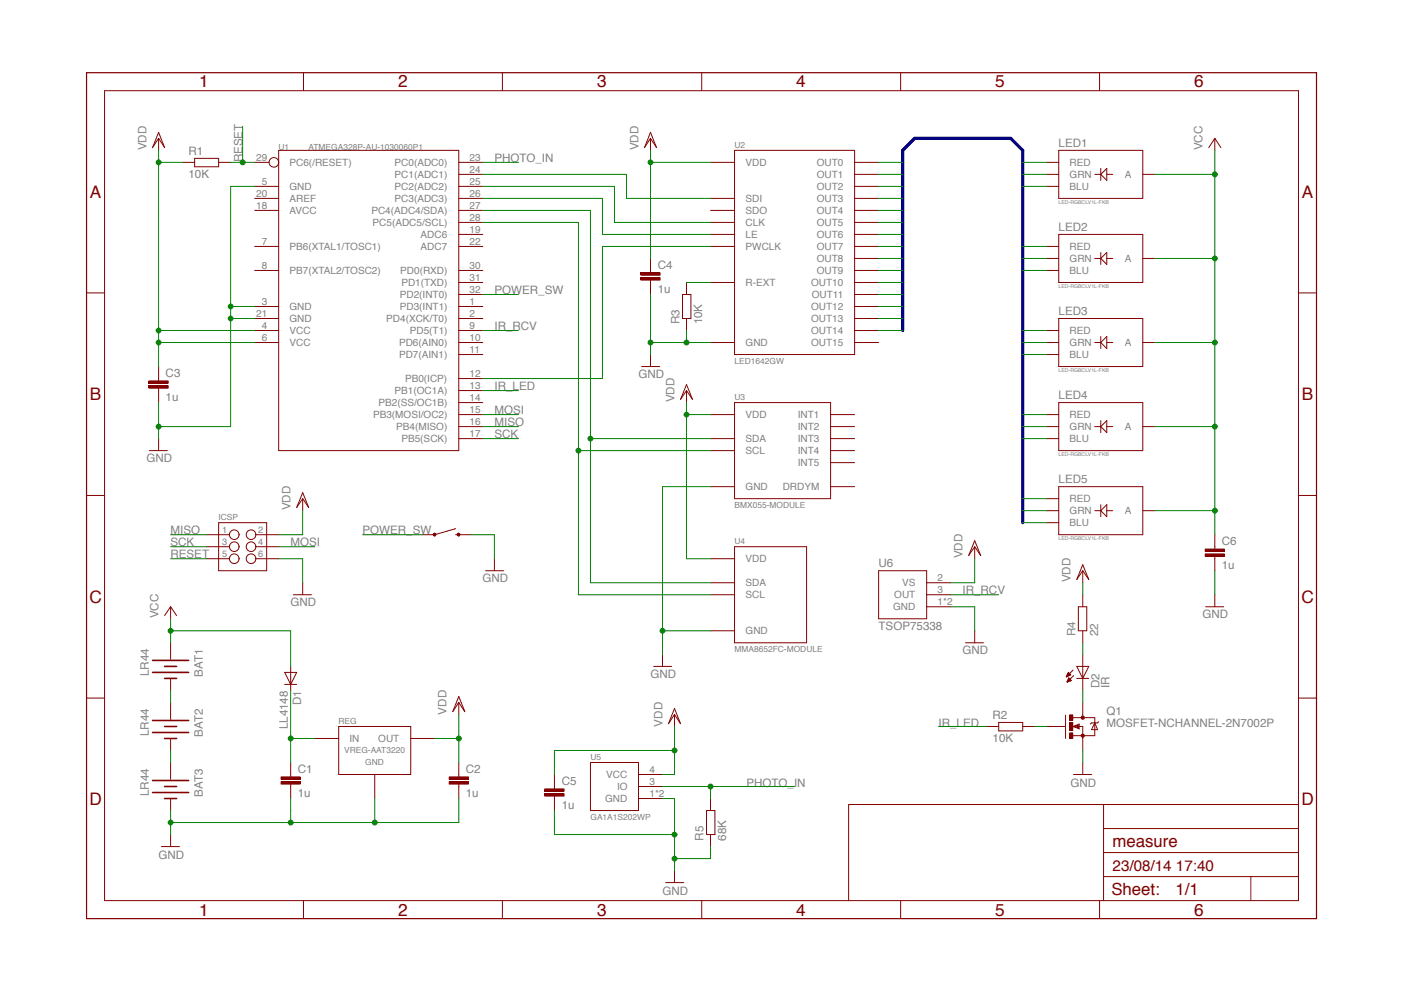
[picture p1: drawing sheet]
<svg xmlns="http://www.w3.org/2000/svg" width="297mm" height="210mm" viewBox="0 0 297 210" stroke-linecap="round" stroke-linejoin="round" font-family="sans-serif">
<g fill="none" stroke="#820000" stroke-width=".21">
<path d="M22.1 19.2h252.6v171.3h-252.6zM64.2 15.4v3.8M106.3 15.4v3.8M148.4 15.4v3.8M190.5 15.4v3.8M232.6 15.4v3.8M53.9 39.4h5M53.9 34.3h3M58.9 31.8h38.1v63.5h-38.1zM97 39.4h5.1M97 36.9h5.1M97 34.3h5.1"/>
<path d="M53.9 57.2h5M53.9 52.1h5M53.9 42h5M53.9 44.5h5M97 57.2h5.1M97 52.1h5.1M97 42h5.1M97 44.5h5.1M97 59.7h5.1M97 49.6h5.1M97 47h5.1M18.3 61.9h3.8"/>
<path d="M53.9 64.8h5M53.9 67.4h5M53.9 69.9h5M53.9 72.4h5M97 64.8h5.1M97 67.4h5.1M97 69.9h5.1M97 72.4h5.1M97 75h5.1M97 62.3h5.1M274.7 61.9h3.8M31.6 95.3h3.8"/>
<path d="M33.5 92.8v2.5M97 92.8h5.1M97 90.2h5.1M97 87.7h5.1M97 85.1h5.1M97 82.6h5.1M97 80.1h5.1M18.3 104.8h3.8M96.4 113.1h.6M96.4 111.8l-4.4 1.3M274.7 104.8h3.8M36.1 128.3v2.6"/>
<path d="M36.1 135.9v3.5M36.1 128.3l1.3 1.9M36.1 128.3l-1.3 1.9M18.3 147.6h3.8M36.1 143.5v2.5M36.1 148.6v3.5M36.1 156.2v2.5M274.7 147.6h3.8M34.1 179h3.9M36.1 161.3v3.5M36.1 168.9v2.5M36.1 176.5v2.5"/>
<path d="M233.4 170.1v20.4M233.4 175.2h41.3M274.7 170.1h-95.2v20.4M64.2 190.5v3.8M106.3 190.5v3.8M148.4 190.5v3.8M190.5 190.5v3.8M232.6 190.5v3.8M233.4 185.4h41.3M233.4 180.3h41.3M264.6 185.4v5.1"/>
<circle cx="57.9" cy="34.3" r="1.02"/>
</g>
<path d="M18.3 15.4h260.2v178.9h-260.2z" fill="none" stroke="#820000" stroke-width=".25"/>
<path d="M32.3 139.7h7.6M32.3 142.2h7.6M32.3 152.4h7.6M32.3 154.9h7.6M34.8 140.9h2.6M34.8 143.5h2.6M34.8 153.6h2.6M34.8 156.2h2.6M32.3 165.1h7.6M32.3 167.6h7.6M34.8 166.3h2.6M34.8 168.9h2.6" fill="none" stroke="#820000" stroke-width=".34"/>
<path d="M91.7 112.8h.4l.1 .3-.3 .3-.3-.3z" fill-rule="evenodd" fill="#820000"/>
<path d="M91.7 112.8h.4l.1 .3-.2 .3-.4-.3z" fill="none" stroke="#820000" stroke-width=".21"/>
<path d="M96.8 112.8h.4l.1 .3-.3 .3-.3-.3z" fill-rule="evenodd" fill="#820000"/>
<g fill="none" stroke="#820000" stroke-width=".21">
<path d="M33.5 28l1.3 3.2-1.3-1.9-1.2 1.9zM33.5 29.3v2.5M38.6 34.3h2.6M41.2 33.5h5v1.8h-5zM46.2 34.3h2.6M137.6 28l1.3 3.2-1.3-1.9-1.3 1.9zM137.6 29.3v2.5M150.3 34.3h5.1M155.4 31.8h25.4v43.2h-25.4zM180.8 34.3h5.1M180.8 36.9h5.1M180.8 39.4h5.1"/>
<path d="M221.4 34.3h2.6M221.4 36.9h2.6M221.4 39.4h2.6M224 31.8h17.7v10.2h-17.7zM231.6 36.9h1.3M232.9 35.6v2.5M234.1 36.9h1.3M234.1 35.6v2.5l-1.2-1.2zM241.7 36.9h2.6M257 29.3l1.3 1.9M257 29.3l-1.3 1.9M257 29.3v2.5"/>
<path d="M145.2 59.7v2.6M150.3 42h5.1M150.3 44.5h5.1M150.3 47h5.1M150.3 49.6h5.1M150.3 59.7h5.1M150.3 52.1h5.1M180.8 42h5.1M180.8 44.5h5.1M180.8 47h5.1M180.8 49.6h5.1M180.8 59.7h5.1"/>
<path d="M180.8 52.1h5.1M180.8 54.7h5.1M180.8 57.2h5.1M221.4 52.1h2.6M221.4 54.7h2.6M221.4 57.2h2.6M224 49.6h17.7v10.1h-17.7zM231.6 54.7h1.3M232.9 53.4v2.5M234.1 54.7h1.3M234.1 53.4v2.5l-1.2-1.2zM241.7 54.7h2.6"/>
<path d="M144.4 62.3h1.8v5.1h-1.8zM145.2 67.4v2.5M150.3 72.4h5.1M180.8 72.4h5.1M180.8 62.3h5.1M180.8 64.8h5.1M180.8 67.4h5.1M180.8 69.9h5.1M221.4 75h2.6M221.4 72.4h2.6M221.4 69.9h2.6M224 67.4h17.7v10.1h-17.7z"/>
<path d="M231.6 72.4h1.3M232.9 72.4l1.2-1.2v2.5zM232.9 71.2v2.5M234.1 72.4h1.3M241.7 72.4h2.6M150.3 87.7h5.1M150.3 92.8h5.1M150.3 95.3h5.1M155.4 85.1h20.3v20.4h-20.3zM175.7 87.7h5.1M175.7 92.8h5.1M175.7 95.3h5.1"/>
<path d="M175.7 90.2h5.1M175.7 97.8h5.1M221.4 87.7h2.6M221.4 92.8h2.6M221.4 90.2h2.6M224 85.1h17.7v10.2h-17.7zM231.6 90.2h1.3M232.9 90.2l1.2-1.3v2.6zM232.9 88.9v2.6M234.1 90.2h1.3M241.7 90.2h2.6M43.7 113.1h4.8"/>
<path d="M43.7 115.6h4.8M43.7 118.2h4.8M46.2 110.5h10.2v10.2h-10.2zM54.1 113.1h4.8M54.1 115.6h4.8M54.1 118.2h4.8M64 104.2l1.3 3.1-1.3-1.8-1.2 1.8zM64 105.5v2.5M89.4 113.1h2.6M96.8 112.8h.4l.1 .3-.3 .3-.3-.3zM97 113.1h2.6M104.6 118.2v2.5"/>
<path d="M150.3 118.2h5.1M150.3 102.9h5.1M155.4 115.6h15.2v20.3h-15.2zM175.7 102.9h5.1M221.4 110.5h2.6M221.4 105.5h2.6M221.4 108h2.6M224 102.9h17.7v10.2h-17.7zM231.6 108h1.3M232.9 108l1.2-1.3v2.6zM232.9 106.7v2.6M234.1 108h1.3"/>
<path d="M241.7 108h2.6M62.1 125.8h3.8M64 123.2v2.6M102.7 120.7h3.8M140.1 138.4v2.5M150.3 125.8h5.1M150.3 123.2h5.1M150.3 133.4h5.1M97 147.3l1.3 3.2-1.3-1.9-1.2 1.9zM97 148.6v2.5M138.3 140.9h3.8M61.5 163.8v.5"/>
<path d="M61.5 165.8v.5"/>
<circle cx="49.6" cy="113.1" r="1.02"/>
<circle cx="49.6" cy="115.6" r="1.02"/>
<circle cx="49.6" cy="118.2" r="1.02"/>
<circle cx="53.1" cy="113.1" r="1.02"/>
<circle cx="53.1" cy="115.6" r="1.02"/>
<circle cx="53.1" cy="118.2" r="1.02"/>
</g>
<path d="M59.4 165.3h4.1v.5h-4.1z" fill="#820000"/>
<path d="M59.5 165.3h4v.5h-4z" fill="none" stroke="#820000" stroke-width=".21"/>
<path d="M59.4 164.3h4.1v.5h-4.1z" fill="#820000"/>
<path d="M59.5 164.3h4v.5h-4zM61.5 161.3v2.5M61.5 166.3v2.6M97 163.8v.5M97 165.8v.5" fill="none" stroke="#820000" stroke-width=".21"/>
<path d="M95 165.3h4.1v.5h-4.1z" fill="#820000"/>
<path d="M95 165.3h4.1v.5h-4.1z" fill="none" stroke="#820000" stroke-width=".21"/>
<path d="M95 164.3h4.1v.5h-4.1z" fill="#820000"/>
<path d="M33.5 80.1v.5M33.5 82.1v.5M95 164.3h4.1v.5h-4.1zM97 161.3v2.5M97 166.3v2.6" fill="none" stroke="#820000" stroke-width=".21"/>
<path d="M31.5 81.6h4.1v.5h-4.1z" fill="#820000"/>
<path d="M31.5 81.6h4.1v.5h-4.1z" fill="none" stroke="#820000" stroke-width=".21"/>
<path d="M31.5 80.5h4.1v.6h-4.1z" fill="#820000"/>
<path d="M137.6 57.2v.5M137.6 59.2v.5M33.5 77.5v2.6M31.5 80.6h4.1v.5h-4.1zM33.5 82.6v2.5" fill="none" stroke="#820000" stroke-width=".21"/>
<path d="M135.6 58.7h4v.5h-4z" fill="#820000"/>
<path d="M135.6 58.7h4v.5h-4z" fill="none" stroke="#820000" stroke-width=".21"/>
<path d="M135.6 57.7h4v.5h-4z" fill="#820000"/>
<g fill="none" stroke="#820000" stroke-width=".21">
<path d="M135.6 57.7h4v.5h-4zM137.6 54.7v2.5M137.6 59.7v2.6M135.7 77.5h3.9M137.6 75v2.5M145.2 81.3l1.3 3.2-1.3-1.9-1.2 1.9zM145.2 82.6v2.5M60.2 142.2h2.6l-1.3 2.5zM60.2 144.7h2.6M61.5 140.9v5.1M66.6 156.2h5M71.6 153.6h15.3v10.2h-15.3z"/>
<path d="M86.9 156.2h5.1M79.3 163.8v5.1"/>
</g>
<circle cx="229" cy="155.6" r=".35" fill="#820000"/>
<circle cx="229.1" cy="155.6" r=".35" fill="none" stroke="#820000" stroke-width=".21"/>
<circle cx="229" cy="151.8" r=".35" fill="#820000"/>
<circle cx="229.1" cy="151.8" r=".35" fill="none" stroke="#820000" stroke-width=".21"/>
<path d="M226.2 155h.7v1.2h-.7z" fill="#820000"/>
<path d="M226.3 155h.6v1.2h-.6z" fill="none" stroke="#820000" stroke-width=".21"/>
<path d="M226.2 151.2h.7v1.1h-.7z" fill="#820000"/>
<path d="M226.3 151.2h.6v1.2h-.6z" fill="none" stroke="#820000" stroke-width=".21"/>
<path d="M226.2 152.8h.7v1.7h-.7z" fill="#820000"/>
<g fill="none" stroke="#820000" stroke-width=".21">
<path d="M206.2 114.3l1.3 3.2-1.3-1.9-1.3 1.9zM206.2 115.6v2.6M229 119.4l1.3 3.2-1.3-1.9-1.2 1.9zM185.9 120.7h10.1v10.2h-10.1zM196 128.3h5.1M196 125.8h5.1M196 123.2h5.1M204.2 135.9h3.8M206.2 133.4v2.5M228.1 128.3h1.8v5.1h-1.8zM229 120.7v2.5M229 125.8v2.5"/>
<path d="M229 133.4v2.5M229 138.4v7.6M142.7 149.8l1.3 3.2-1.3-1.9-1.3 1.9zM142.7 151.1v2.5M208.7 153.6h2.6M211.3 152.8h5v1.8h-5zM216.3 153.6h2.6M221.4 153.6h3.8M225.4 151.3v4.9M225.6 143.1h.1M225.7 143h.1M225.7 143h.3"/>
<path d="M225.7 142.9h.5M225.7 142.8h.6M225.7 142.7h.7M225.7 144.2h.1M225.7 144.2h.3M225.8 142.6h.6M225.8 142.5h.5M225.8 144.1h.4M225.8 144h.7M225.9 142.4h.2M225.9 143.9h.7M225.9 143.8h.6"/>
<path d="M226 142.2l.5 .5-.9 .4zM226 142.3h.1M226 143.7h.4M226 143.6h.3M226.1 143.5h.1M226.1 143.4l-.4 .8M226.1 143.4l.5 .5M226.1 143.4h.1M226.3 152.8h.6v1.7h-.6zM226.6 143.9l-.9 .3M227 151.8h4.6v3.8h-4.6M227 153.6l1.3-.5v1z"/>
<path d="M227 141.7l-1.4 1.4M227.1 142.9l-1.4 1.3M227.8 140.9h2.5l-1.3 2.6zM227.8 143.5h2.5M228.1 153.6h.9v5.1M229 148.6v3.2M231.6 152.9l.6 1.4h-1.3zM232.4 152.6l-.2 .3h-1.3l-.2 .2M117.3 166.3v.5M117.3 168.4v.5M124.9 161.3h10.2v10.1h-10.2zM135.1 163.8h5"/>
<path d="M135.1 166.3h5M135.1 168.9h5M227.1 163.8h3.8M229 161.3v2.5M140.8 186.7h3.8M142.7 184.1v2.6"/>
</g>
<path d="M228.1 153.4l-.8 .2 .8 .3v-.3h-.2" fill="none" stroke="#820000" stroke-width=".25"/>
<path d="M115.2 167.8h4.1v.5h-4.1z" fill="#820000"/>
<path d="M115.3 167.9h4v.5h-4z" fill="none" stroke="#820000" stroke-width=".21"/>
<path d="M115.2 166.8h4.1v.5h-4.1z" fill="#820000"/>
<path d="M257 115.6v.5M257 117.6v.6M115.3 166.8h4v.5h-4zM117.3 163.8v2.5M117.3 168.9v2.5" fill="none" stroke="#820000" stroke-width=".21"/>
<path d="M254.9 117.1h4.1v.5h-4.1z" fill="#820000"/>
<path d="M255 117.1h4v.5h-4z" fill="none" stroke="#820000" stroke-width=".21"/>
<path d="M254.9 116.1h4.1v.5h-4.1z" fill="#820000"/>
<path d="M255 116.1h4v.5h-4zM257 113.1v2.5M257 118.2v2.5M255 128.3h3.8M257 125.8v2.5M149.5 171.4h1.7v5.1h-1.7zM150.3 168.9v2.5M150.3 176.5v2.5" fill="none" stroke="#820000" stroke-width=".21"/>
<path d="M190.9 69.9v-38.1l2.6-2.5h20.3l2.5 2.5v78.7" fill="none" stroke="#000082" stroke-width=".68"/>
<path d="M244.3 36.9h12.7M257 31.8v81.3M244.3 54.7h12.7M244.3 72.4h12.7M244.3 90.2h12.7M244.3 108h12.7" fill="none" stroke="#008100" stroke-width=".21"/>
<circle cx="257" cy="36.9" r=".51" fill="#008100"/>
<circle cx="257" cy="36.9" r=".51" fill="none" stroke="#008100" stroke-width=".21"/>
<circle cx="257" cy="54.6" r=".51" fill="#008100"/>
<circle cx="257" cy="54.7" r=".51" fill="none" stroke="#008100" stroke-width=".21"/>
<circle cx="257" cy="72.4" r=".51" fill="#008100"/>
<circle cx="257" cy="72.4" r=".51" fill="none" stroke="#008100" stroke-width=".21"/>
<circle cx="257" cy="90.2" r=".51" fill="#008100"/>
<circle cx="257" cy="90.2" r=".51" fill="none" stroke="#008100" stroke-width=".21"/>
<circle cx="257" cy="108" r=".51" fill="#008100"/>
<g fill="none" stroke="#008100" stroke-width=".21">
<path d="M36.1 130.9v5M36.1 133.4h25.4v7.5"/>
<circle cx="257" cy="108" r=".51"/>
</g>
<circle cx="36.1" cy="133.4" r=".51" fill="#008100"/>
<g fill="none" stroke="#008100" stroke-width=".21">
<path d="M58.9 118.2h5.1v5M150.3 102.9h-10.2v35.5M140.1 133.4h10.2"/>
<circle cx="36.1" cy="133.4" r=".51"/>
</g>
<circle cx="140.1" cy="133.4" r=".51" fill="#008100"/>
<g fill="none" stroke="#008100" stroke-width=".21">
<path d="M36.1 171.4v5.1M61.5 168.9v5.1M79.3 168.9v5.1M97 168.9v5.1h-60.9"/>
<circle cx="140.1" cy="133.4" r=".51"/>
</g>
<circle cx="79.2" cy="173.9" r=".51" fill="#008100"/>
<circle cx="79.3" cy="174" r=".51" fill="none" stroke="#008100" stroke-width=".21"/>
<circle cx="61.5" cy="173.9" r=".51" fill="#008100"/>
<circle cx="61.5" cy="174" r=".51" fill="none" stroke="#008100" stroke-width=".21"/>
<circle cx="36.1" cy="173.9" r=".51" fill="#008100"/>
<g fill="none" stroke="#008100" stroke-width=".21">
<path d="M53.9 39.4h-5.1v50.8h-15.3M48.8 64.8h5.1M48.8 67.4h5.1M33.5 85.1v7.7"/>
<circle cx="36.1" cy="174" r=".51"/>
</g>
<circle cx="33.5" cy="90.2" r=".51" fill="#008100"/>
<circle cx="33.5" cy="90.2" r=".51" fill="none" stroke="#008100" stroke-width=".21"/>
<circle cx="48.8" cy="64.8" r=".51" fill="#008100"/>
<circle cx="48.8" cy="64.8" r=".51" fill="none" stroke="#008100" stroke-width=".21"/>
<circle cx="48.8" cy="67.3" r=".51" fill="#008100"/>
<g fill="none" stroke="#008100" stroke-width=".21">
<path d="M201.1 128.3h5.1v5.1M229 158.7v2.6M117.3 171.4v5.1h25.4M140.1 168.9h2.6v15.2M150.3 179v2.6h-7.6"/>
<circle cx="48.8" cy="67.4" r=".51"/>
</g>
<circle cx="142.7" cy="176.5" r=".51" fill="#008100"/>
<circle cx="142.7" cy="176.5" r=".51" fill="none" stroke="#008100" stroke-width=".21"/>
<circle cx="142.7" cy="181.6" r=".51" fill="#008100"/>
<g fill="none" stroke="#008100" stroke-width=".21">
<path d="M137.6 62.3v12.7M137.6 72.4h12.7M145.2 69.9v2.5M99.6 113.1h5v5.1M257 120.7v5.1"/>
<circle cx="142.7" cy="181.6" r=".51"/>
</g>
<circle cx="145.2" cy="72.4" r=".51" fill="#008100"/>
<circle cx="145.2" cy="72.4" r=".51" fill="none" stroke="#008100" stroke-width=".21"/>
<circle cx="137.6" cy="72.4" r=".51" fill="#008100"/>
<g fill="none" stroke="#008100" stroke-width=".21">
<path d="M33.5 31.8v45.7M33.5 34.3h5.1M33.5 72.4h20.4M33.5 69.9h20.4M102.1 92.8h7.6M102.1 87.7h7.6M102.1 90.2h7.6M36.1 115.6h7.6M36.1 113.1h7.6M58.9 115.6h7.7"/>
<circle cx="137.6" cy="72.4" r=".51"/>
</g>
<circle cx="33.5" cy="34.3" r=".51" fill="#008100"/>
<circle cx="33.5" cy="34.3" r=".51" fill="none" stroke="#008100" stroke-width=".21"/>
<circle cx="33.5" cy="69.9" r=".51" fill="#008100"/>
<circle cx="33.5" cy="69.9" r=".51" fill="none" stroke="#008100" stroke-width=".21"/>
<circle cx="33.5" cy="72.4" r=".51" fill="#008100"/>
<g fill="none" stroke="#008100" stroke-width=".21">
<path d="M64 108v5.1h-5.1M92 156.2h5M97 151.1v10.2"/>
<circle cx="33.5" cy="72.4" r=".51"/>
</g>
<circle cx="97" cy="156.2" r=".51" fill="#008100"/>
<g fill="none" stroke="#008100" stroke-width=".21">
<path d="M137.6 31.8v22.9M137.6 34.3h12.7"/>
<circle cx="97" cy="156.2" r=".51"/>
</g>
<circle cx="137.6" cy="34.3" r=".51" fill="#008100"/>
<g fill="none" stroke="#008100" stroke-width=".21">
<path d="M145.2 87.7h5.1M145.2 85.1v33.1h5.1"/>
<circle cx="137.6" cy="34.3" r=".51"/>
</g>
<circle cx="145.2" cy="87.7" r=".51" fill="#008100"/>
<g fill="none" stroke="#008100" stroke-width=".21">
<path d="M206.2 118.2v5h-5.1M229 123.2v2.6M142.7 153.6v10.2h-2.6M142.7 158.7h-25.4v5.1"/>
<circle cx="145.2" cy="87.7" r=".51"/>
</g>
<circle cx="142.7" cy="158.7" r=".51" fill="#008100"/>
<g fill="none" stroke="#008100" stroke-width=".21">
<path d="M48.8 34.3h5.1M51.3 26.7v7.6M36.1 118.2h7.6"/>
<circle cx="142.7" cy="158.7" r=".51"/>
</g>
<circle cx="51.3" cy="34.3" r=".51" fill="#008100"/>
<g fill="none" stroke="#008100" stroke-width=".21">
<path d="M102.1 44.5h22.8v78.7h25.4M124.9 92.8h25.4"/>
<circle cx="51.3" cy="34.3" r=".51"/>
</g>
<circle cx="124.9" cy="92.7" r=".51" fill="#008100"/>
<g fill="none" stroke="#008100" stroke-width=".21">
<path d="M102.1 47h20.3v78.8h27.9M122.4 95.3h27.9"/>
<circle cx="124.9" cy="92.8" r=".51"/>
</g>
<circle cx="122.3" cy="95.3" r=".51" fill="#008100"/>
<g fill="none" stroke="#008100" stroke-width=".21">
<path d="M102.1 36.9h30.4v5.1h17.8M102.1 39.4h27.9v7.6h20.3M185.9 34.3h5M185.9 36.9h5M185.9 39.4h5M216.3 34.3h5.1M216.3 36.9h5.1M216.3 39.4h5.1M102.1 42h25.3v7.6h22.9M145.2 59.7h5.1M150.3 52.1h-22.9v28h-25.3M185.9 42h5"/>
<path d="M185.9 52.1h5M185.9 44.5h5M185.9 54.7h5M185.9 47h5M185.9 57.2h5M185.9 49.6h5M185.9 59.7h5M216.3 52.1h5.1M216.3 54.7h5.1M216.3 57.2h5.1M185.9 69.9h5M185.9 62.3h5"/>
<path d="M185.9 64.8h5M185.9 67.4h5M216.3 69.9h5.1M216.3 72.4h5.1M216.3 75h5.1M216.3 87.7h5.1M216.3 90.2h5.1M216.3 92.8h5.1M216.3 105.5h5.1M216.3 108h5.1M216.3 110.5h5.1M36.1 146v2.6"/>
<path d="M36.1 158.7v2.6M61.5 156.2h5.1M61.5 146v15.3"/>
<circle cx="122.4" cy="95.3" r=".51"/>
</g>
<circle cx="61.5" cy="156.2" r=".51" fill="#008100"/>
<g fill="none" stroke="#008100" stroke-width=".21">
<path d="M102.1 34.3h7.6M102.1 69.9h7.6M102.1 82.6h7.6M201.1 125.8h10.2M229 135.9v2.5M198.6 153.6h10.1M218.9 153.6h2.5M229 146v2.6M140.1 166.3h28M150.3 166.3v2.6"/>
<circle cx="61.5" cy="156.2" r=".51"/>
</g>
<circle cx="150.3" cy="166.3" r=".51" fill="#008100"/>
<g fill="none" stroke="#008100" stroke-width=".21">
<path d="M102.1 62.3h7.6M76.7 113.1h12.7"/>
<circle cx="150.3" cy="166.3" r=".51"/>
</g>
<g font-size="3.6" fill="#820000">
<text x="42.1" y="18.5">1</text>
<text x="84.2" y="18.5">2</text>
<text x="126.3" y="18.5">3</text>
<text x="168.4" y="18.5">4</text>
<text x="210.5" y="18.5">5</text>
<text x="252.6" y="18.5">6</text>
<text x="19" y="41.8">A</text>
<text x="275.4" y="41.8">A</text>
<text x="19" y="84.6">B</text>
<text x="275.4" y="84.6">B</text>
<text x="18.9" y="127.5">C</text>
<text x="275.3" y="127.5">C</text>
<text x="18.9" y="170.3">D</text>
<text x="275.3" y="170.3">D</text>
<text x="235.3" y="179">measure</text>
<text x="235.1" y="189.3">Sheet:</text>
<text x="248.7" y="189.2">1/1</text>
<text x="42.1" y="193.6">1</text>
<text x="84.2" y="193.6">2</text>
<text x="126.3" y="193.6">3</text>
<text x="168.4" y="193.6">4</text>
<text x="210.5" y="193.6">5</text>
<text x="252.6" y="193.6">6</text>
</g>
<text font-size="3.2" fill="#820000" x="235.3" y="184.1">23/08/14 17:40</text>
<g font-size="2.5" fill="#808080">
<text x="31" y="31.8" transform="rotate(-90 31 31.8)">VDD</text>
<text x="39.9" y="32.9">R1</text>
<text x="51.3" y="34.3" transform="rotate(-90 51.3 34.3)">RESET</text>
<text x="104.6" y="34.3">PHOTO_IN</text>
<text x="135.1" y="31.8" transform="rotate(-90 135.1 31.8)">VDD</text>
<text x="223.9" y="31">LED1</text>
<text x="254.4" y="31.8" transform="rotate(-90 254.4 31.8)">VCC</text>
<text x="39.9" y="37.6">10K</text>
<text x="223.9" y="48.8">LED2</text>
<text x="139.1" y="56.8">C4</text>
<text x="104.6" y="62.3">POWER_SW</text>
<text x="139.1" y="61.9">1u</text>
<text x="104.6" y="69.9">IR_RCV</text>
<text x="143.7" y="68.6" transform="rotate(-90 143.7 68.6)">R3</text>
<text x="148.5" y="68.6" transform="rotate(-90 148.5 68.6)">10K</text>
<text x="223.9" y="66.6">LED3</text>
<text x="35" y="79.7">C3</text>
<text x="104.6" y="82.6">IR_LED</text>
<text x="135.1" y="80">GND</text>
<text x="35" y="84.7">1u</text>
<text x="104.6" y="87.6">MOSI</text>
<text x="142.7" y="85.1" transform="rotate(-90 142.7 85.1)">VDD</text>
<text x="223.9" y="84.3">LED4</text>
<text x="104.6" y="92.7">SCK</text>
<text x="104.6" y="90.2">MISO</text>
<text x="31" y="97.8">GND</text>
<text x="61.4" y="108" transform="rotate(-90 61.4 108)">VDD</text>
<text x="223.9" y="102.1">LED5</text>
<text x="36.1" y="113">MISO</text>
<text x="76.7" y="113">POWER_SW</text>
<text x="36.1" y="115.6">SCK</text>
<text x="36.1" y="118.1">RESET</text>
<text x="61.4" y="115.6">MOSI</text>
<text x="185.8" y="119.9">U6</text>
<text x="203.6" y="118.1" transform="rotate(-90 203.6 118.1)">VDD</text>
<text x="258.5" y="115.2">C6</text>
<text x="102.1" y="123.2">GND</text>
<text x="203.6" y="125.7">IR_RCV</text>
<text x="226.5" y="123.2" transform="rotate(-90 226.5 123.2)">VDD</text>
<text x="258.5" y="120.3">1u</text>
<text x="33.5" y="130.8" transform="rotate(-90 33.5 130.8)">VCC</text>
<text x="61.4" y="128.3">GND</text>
<text x="254.4" y="130.8">GND</text>
<text x="185.8" y="133.3">TSOP75338</text>
<text x="227.5" y="134.6" transform="rotate(-90 227.5 134.6)">R4</text>
<text x="232.3" y="134.6" transform="rotate(-90 232.3 134.6)">22</text>
<text x="31.5" y="143" transform="rotate(-90 31.5 143)">LR44</text>
<text x="42.9" y="143.1" transform="rotate(-90 42.9 143.1)">BAT1</text>
<text x="137.6" y="143.5">GND</text>
<text x="203.6" y="138.4">GND</text>
<text x="63.7" y="149.2" transform="rotate(-90 63.7 149.2)">D1</text>
<text x="232.6" y="145.5" transform="rotate(-90 232.6 145.5)">D2</text>
<text x="234.7" y="145.5" transform="rotate(-90 234.7 145.5)">IR</text>
<text x="31.5" y="155.7" transform="rotate(-90 31.5 155.7)">LR44</text>
<text x="42.9" y="155.8" transform="rotate(-90 42.9 155.8)">BAT2</text>
<text x="60.9" y="154.2" transform="rotate(-90 60.9 154.2)">LL4148</text>
<text x="94.4" y="151.1" transform="rotate(-90 94.4 151.1)">VDD</text>
<text x="140.1" y="153.6" transform="rotate(-90 140.1 153.6)">VDD</text>
<text x="198.5" y="153.6">IR_LED</text>
<text x="210" y="152.1">R2</text>
<text x="234.1" y="153.6">MOSFET-NCHANNEL-2N7002P</text>
<text x="234.1" y="151.1">Q1</text>
<text x="210" y="156.9">10K</text>
<text x="63" y="163.4">C1</text>
<text x="98.5" y="163.4">C2</text>
<text x="118.8" y="166">C5</text>
<text x="157.9" y="166.3">PHOTO_IN</text>
<text x="226.5" y="166.3">GND</text>
<text x="31.5" y="168.4" transform="rotate(-90 31.5 168.4)">LR44</text>
<text x="42.9" y="168.5" transform="rotate(-90 42.9 168.5)">BAT3</text>
<text x="63" y="168.5">1u</text>
<text x="98.5" y="168.5">1u</text>
<text x="118.8" y="171">1u</text>
<text x="148.8" y="177.8" transform="rotate(-90 148.8 177.8)">R5</text>
<text x="153.6" y="177.8" transform="rotate(-90 153.6 177.8)">68K</text>
<text x="33.5" y="181.6">GND</text>
<text x="140.1" y="189.2">GND</text>
</g>
<g font-size="2.1" fill="#808080">
<text x="54.2" y="34">29</text>
<text x="61.2" y="35.1">PC6(/RESET)</text>
<text x="83.5" y="35.1">PC0(ADC0)</text>
<text x="99.3" y="34">23</text>
<text x="157.7" y="35.1">VDD</text>
<text x="172.8" y="35.1">OUT0</text>
<text x="226.3" y="35.1">RED</text>
<text x="54.2" y="41.6">20</text>
<text x="55.4" y="39.1">5</text>
<text x="61.2" y="40.2">GND</text>
<text x="83.5" y="40.2">PC2(ADC2)</text>
<text x="83.5" y="37.6">PC1(ADC1)</text>
<text x="99.3" y="41.6">26</text>
<text x="99.3" y="39.1">25</text>
<text x="99.3" y="36.5">24</text>
<text x="172.8" y="37.6">OUT1</text>
<text x="172.8" y="40.2">OUT2</text>
<text x="226.3" y="37.6">GRN</text>
<text x="226.3" y="40.2">BLU</text>
<text x="237.9" y="37.6">A</text>
<text x="54.2" y="44.1">18</text>
<text x="61.2" y="42.7">AREF</text>
<text x="61.2" y="45.3">AVCC</text>
<text x="78.6" y="45.3">PC4(ADC4/SDA)</text>
<text x="78.8" y="47.8">PC5(ADC5/SCL)</text>
<text x="83.5" y="42.7">PC3(ADC3)</text>
<text x="99.3" y="46.7">28</text>
<text x="99.3" y="44.1">27</text>
<text x="157.7" y="42.7">SDI</text>
<text x="157.7" y="45.3">SDO</text>
<text x="157.7" y="47.8">CLK</text>
<text x="172.8" y="42.7">OUT3</text>
<text x="172.8" y="45.3">OUT4</text>
<text x="172.8" y="47.8">OUT5</text>
<text x="55.4" y="51.8">7</text>
<text x="61.2" y="52.9">PB6(XTAL1/TOSC1)</text>
<text x="89" y="52.9">ADC7</text>
<text x="89" y="50.3">ADC6</text>
<text x="99.3" y="51.8">22</text>
<text x="99.3" y="49.2">19</text>
<text x="157.7" y="50.3">LE</text>
<text x="157.7" y="52.9">PWCLK</text>
<text x="172.8" y="50.3">OUT6</text>
<text x="172.8" y="52.9">OUT7</text>
<text x="226.3" y="52.9">RED</text>
<text x="55.4" y="56.8">8</text>
<text x="61.2" y="58">PB7(XTAL2/TOSC2)</text>
<text x="84.7" y="58">PD0(RXD)</text>
<text x="99.3" y="59.4">31</text>
<text x="99.3" y="56.8">30</text>
<text x="172.8" y="55.4">OUT8</text>
<text x="172.8" y="58">OUT9</text>
<text x="226.3" y="55.4">GRN</text>
<text x="226.3" y="58">BLU</text>
<text x="237.9" y="55.4">A</text>
<text x="55.4" y="64.5">3</text>
<text x="61.2" y="65.6">GND</text>
<text x="84.6" y="65.6">PD3(INT1)</text>
<text x="84.6" y="63">PD2(INT0)</text>
<text x="84.9" y="60.5">PD1(TXD)</text>
<text x="99.3" y="64.5">1</text>
<text x="99.3" y="61.9">32</text>
<text x="157.7" y="60.5">R-EXT</text>
<text x="171.6" y="60.5">OUT10</text>
<text x="171.6" y="65.6">OUT12</text>
<text x="171.7" y="63">OUT11</text>
<text x="54.2" y="67">21</text>
<text x="55.4" y="69.5">4</text>
<text x="61.2" y="68.1">GND</text>
<text x="61.2" y="70.6">VCC</text>
<text x="81.7" y="68.1">PD4(XCK/T0)</text>
<text x="86.7" y="70.6">PD5(T1)</text>
<text x="99.3" y="69.5">9</text>
<text x="99.3" y="67">2</text>
<text x="171.6" y="68.1">OUT13</text>
<text x="171.6" y="70.6">OUT14</text>
<text x="226.3" y="70.6">RED</text>
<text x="55.4" y="72.1">6</text>
<text x="61.2" y="73.2">VCC</text>
<text x="84.4" y="75.7">PD7(AIN1)</text>
<text x="84.4" y="73.2">PD6(AIN0)</text>
<text x="99.3" y="74.6">11</text>
<text x="99.3" y="72.1">10</text>
<text x="157.7" y="73.2">GND</text>
<text x="171.6" y="73.2">OUT15</text>
<text x="226.3" y="73.2">GRN</text>
<text x="226.3" y="75.7">BLU</text>
<text x="237.9" y="73.2">A</text>
<text x="83.5" y="83.3">PB1(OC1A)</text>
<text x="85.7" y="80.8">PB0(ICP)</text>
<text x="99.3" y="82.2">13</text>
<text x="99.3" y="79.7">12</text>
<text x="78.9" y="88.4">PB3(MOSI/OC2)</text>
<text x="80.1" y="85.9">PB2(SS/OC1B)</text>
<text x="99.3" y="89.8">16</text>
<text x="99.3" y="87.3">15</text>
<text x="99.3" y="84.8">14</text>
<text x="157.7" y="88.4">VDD</text>
<text x="168.8" y="88.4">INT1</text>
<text x="226.3" y="88.4">RED</text>
<text x="83.8" y="91">PB4(MISO)</text>
<text x="84.9" y="93.5">PB5(SCK)</text>
<text x="99.3" y="92.4">17</text>
<text x="157.7" y="93.5">SDA</text>
<text x="168.8" y="91">INT2</text>
<text x="168.8" y="93.5">INT3</text>
<text x="226.3" y="90.9">GRN</text>
<text x="226.3" y="93.5">BLU</text>
<text x="237.9" y="91">A</text>
<text x="157.7" y="96">SCL</text>
<text x="168.8" y="96">INT4</text>
<text x="168.8" y="98.6">INT5</text>
<text x="157.7" y="103.6">GND</text>
<text x="165.6" y="103.6">DRDYM</text>
<text x="226.3" y="106.2">RED</text>
<text x="226.3" y="108.7">GRN</text>
<text x="226.3" y="111.3">BLU</text>
<text x="237.9" y="108.7">A</text>
<text x="157.7" y="118.9">VDD</text>
<text x="157.7" y="123.9">SDA</text>
<text x="190.9" y="123.9">VS</text>
<text x="198.3" y="125.4">3</text>
<text x="198.3" y="122.8">2</text>
<text x="157.7" y="126.5">SCL</text>
<text x="188.9" y="129">GND</text>
<text x="189.2" y="126.5">OUT</text>
<text x="198.3" y="127.9">1*2</text>
<text x="157.7" y="134.1">GND</text>
<text x="73.9" y="156.9">IN</text>
<text x="80" y="156.9">OUT</text>
<text x="128.2" y="164.6">VCC</text>
<text x="130.5" y="167.1">IO</text>
<text x="137.4" y="163.4">4</text>
<text x="137.4" y="166">3</text>
<text x="128" y="169.6">GND</text>
<text x="137.4" y="168.5">1*2</text>
</g>
<g font-size="1.9" fill="#808080">
<text x="47" y="112.8">1</text>
<text x="54.6" y="112.8">2</text>
<text x="47" y="115.3">3</text>
<text x="47" y="117.9">5</text>
<text x="54.6" y="115.3">4</text>
<text x="54.6" y="117.9">6</text>
</g>
<g font-size="1.8" fill="#808080">
<text x="58.9" y="31.8">U1</text>
<text x="65.3" y="31.8">ATMEGA328P-AU-1030060P1</text>
<text x="155.4" y="31.3">U2</text>
<text x="155.4" y="77">LED1642GW</text>
<text x="155.4" y="84.6">U3</text>
<text x="155.4" y="107.4">BMX055-MODULE</text>
<text x="46.2" y="110">ICSP</text>
<text x="155.4" y="115.1">U4</text>
<text x="155.4" y="137.9">MMA8652FC-MODULE</text>
<text x="71.6" y="153.1">REG</text>
<text x="72.8" y="159.3">VREG-AAT3220</text>
<text x="77.3" y="161.8">GND</text>
<text x="124.9" y="160.7">U5</text>
<text x="124.9" y="173.4">GA1A1S202WP</text>
</g>
<g font-size="1.1" fill="#808080">
<text x="223.9" y="43.2">LED-RGBCLV1L-FKB</text>
<text x="223.9" y="61">LED-RGBCLV1L-FKB</text>
<text x="223.9" y="78.8">LED-RGBCLV1L-FKB</text>
<text x="223.9" y="96.5">LED-RGBCLV1L-FKB</text>
<text x="223.9" y="114.3">LED-RGBCLV1L-FKB</text>
</g>
</svg>
